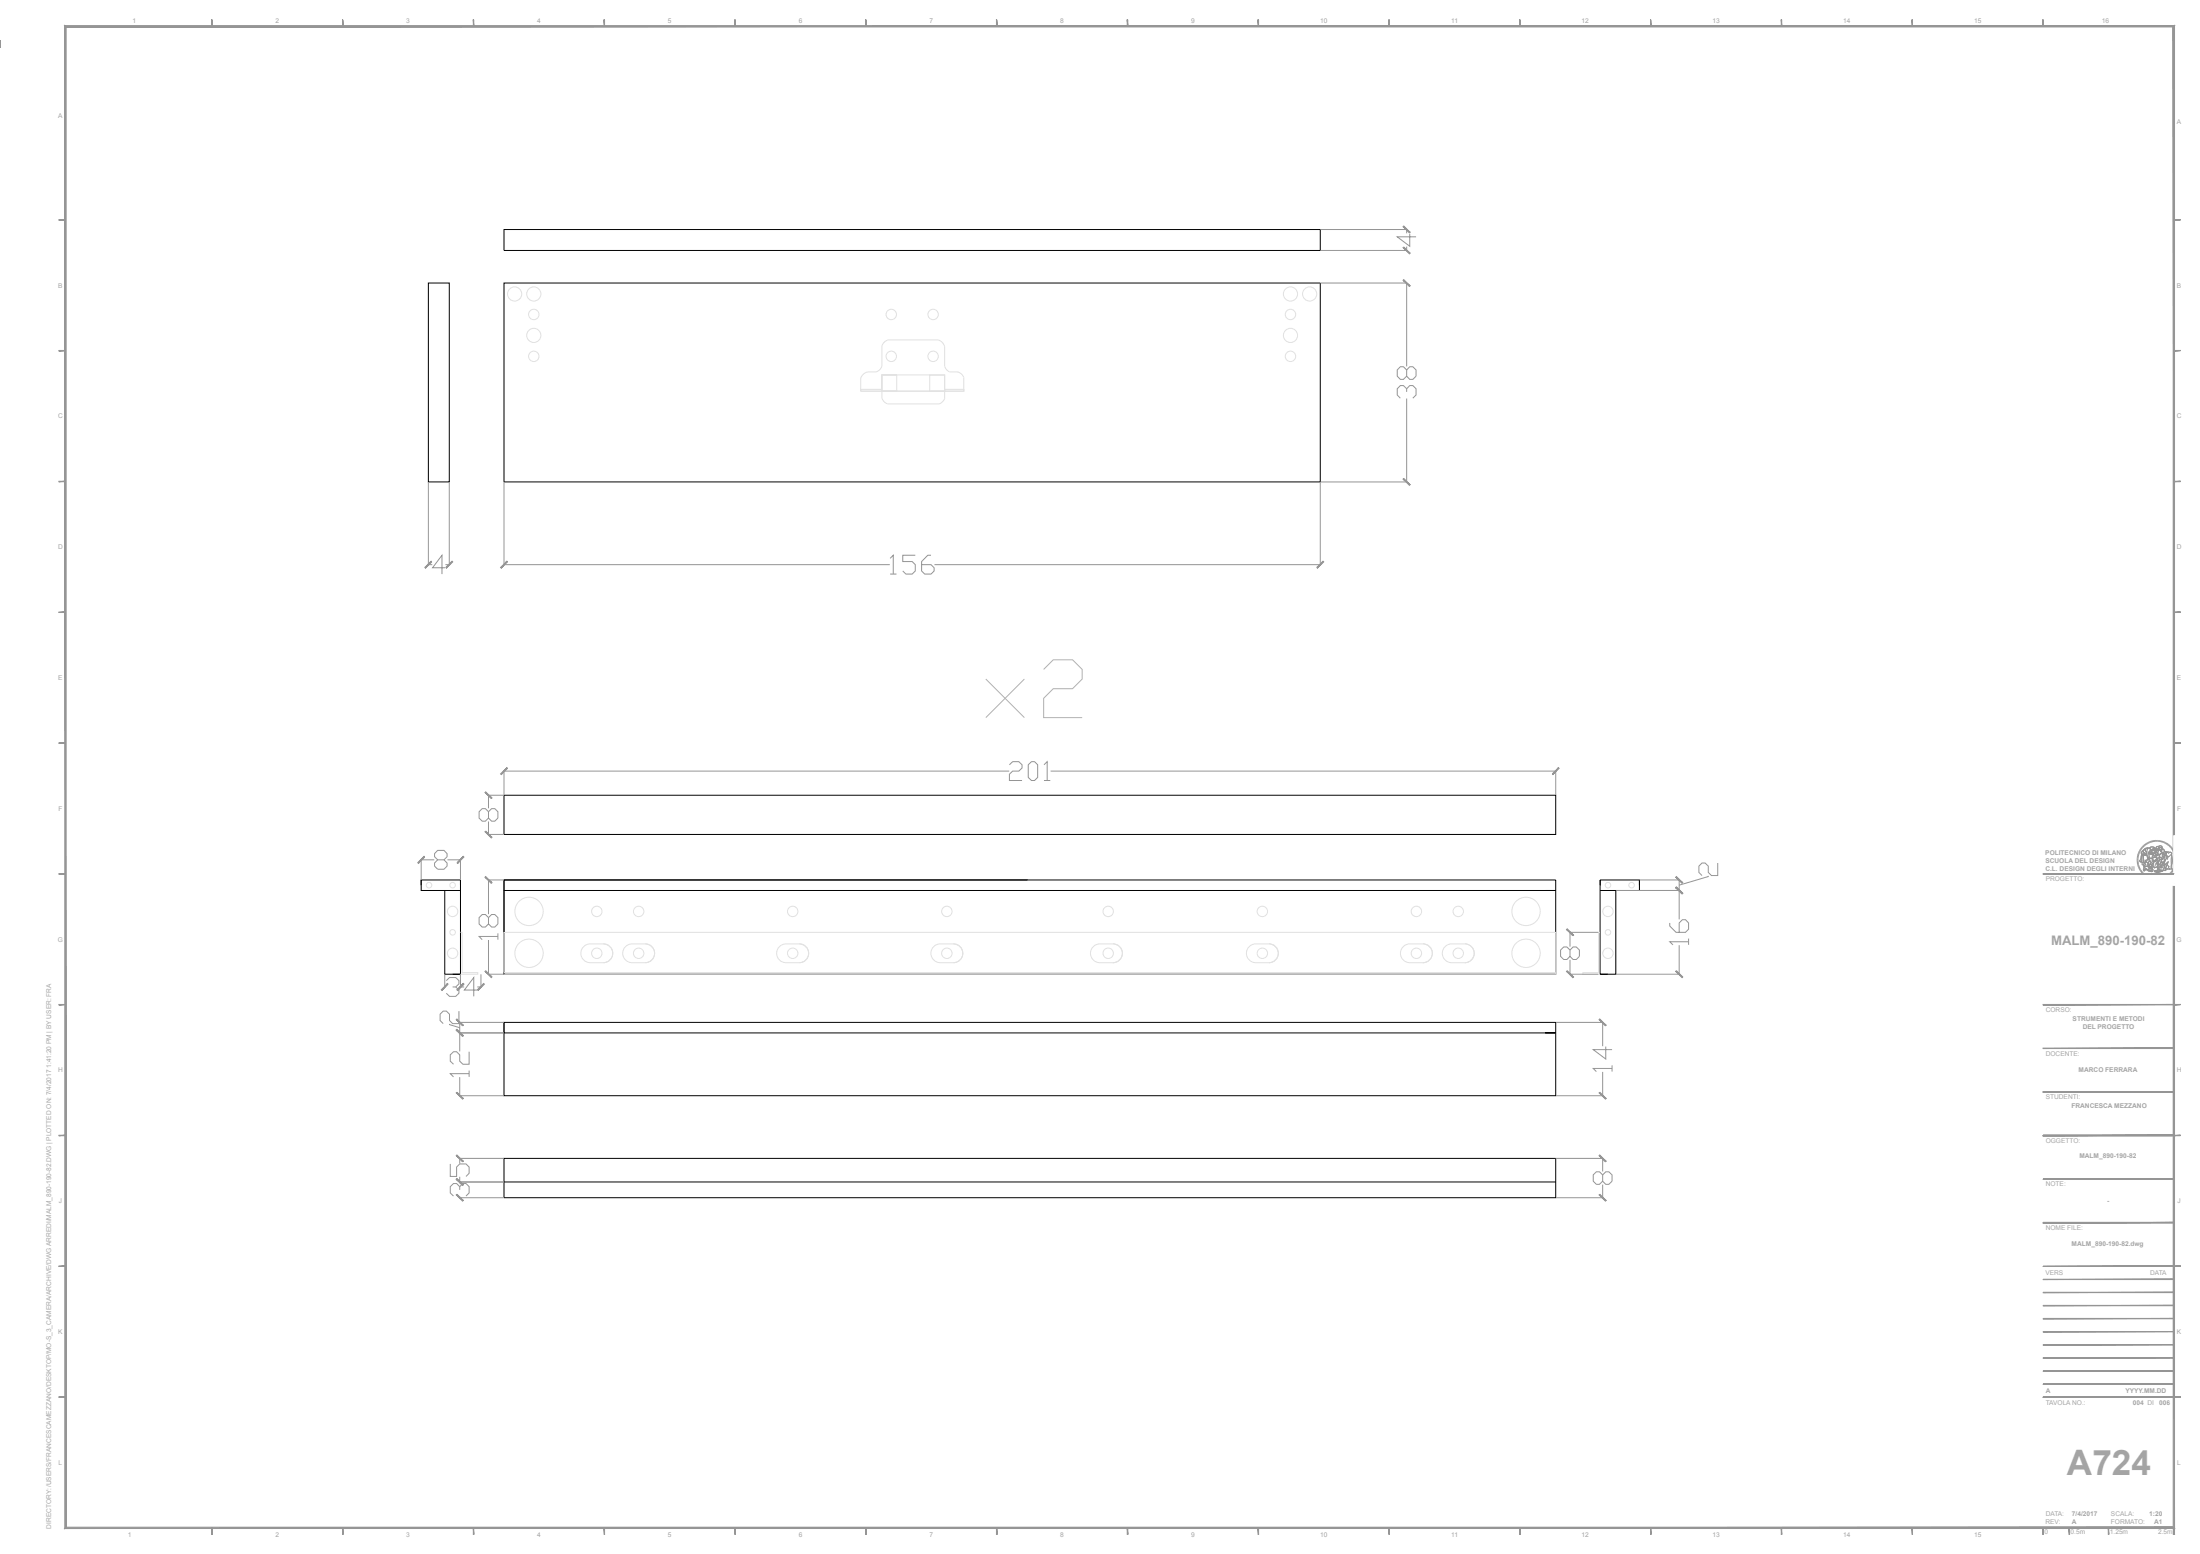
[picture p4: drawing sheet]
<svg xmlns="http://www.w3.org/2000/svg" width="841mm" height="594mm" viewBox="0 0 841 594" stroke-linecap="round" stroke-linejoin="round" font-family="sans-serif">
<g fill="none" stroke="#000" stroke-width=".38">
<path d="M192.7 87.7h312v8h-312zM163.8 108.2h8v76h-8zM192.7 108.2h312v76h-312zM192.7 304h402v15h-402zM161 336.4h15v36h-6v-32h-9zM161 336.4v1.9M176 336.4v1.9M192.7 336.4h402v36h-402zM392.8 336.4h-200.1v4h402h-4M611.7 336.4h15v4h-9v32h-6zM611.7 336.4v1.9M626.7 336.4v1.9"/>
<path d="M170 340.4h6M192.7 340.4v16M611.7 340.4h6M173 372.4h3M192.7 371.8v.6M611.7 372.4h3M192.7 390.8h402v28h-402zM192.7 390.8v4h402h-4M192.7 442.8h402v15h-402zM192.7 451.8h402"/>
</g>
<g fill="none" stroke="#e1e1e1" stroke-width=".38">
<path d="M361.1 132.4l-.9-1.5-1.5-1h-19.2l-.6 .2-1.3 1.1-.5 1.1v7.7l-.2 .5-1 1.2-1 .5h-3.3l-1.1 .5-.9 .8-.6 1v5h39.4v-5.2l-.9-1.3-1.4-.8M361.1 140l.7 1.3 1.2 .9h3.2M361.1 132.4v7.6M329 148.8h8.1v.7h-8.1zM337.1 149.5l.2 3.1 1 1.2 .9 .5 20 .1 1.1-.8 .8-1.2M337.1 143.3h24v6.2h-24v-6.2h5.7v6.2h-5.7zM355.4 143.4h5.7v6.2h-5.7zM361 149.5l.1 .1M361.1 148.8h7.3v.7h-7.3zM361.1 149.5v2.9M366.1 142.2h.1M176 356.4h.6v15.4h6v.6h-6.6"/>
<path d="M192.7 356.4h402v16h-402zM611.7 356.4h-.6v15.4h-6v.6h6.6M192.7 371.8h402M223.1 361.8l1.8-.9 5.7-.1a3.6 3.6 0 0 1 3.6 3.6 3.6 3.6 0 0 1-3.6 3.6h-5a3.6 3.6 0 0 1-3.3-2.2 3.6 3.6 0 0 1 .8-4zM239.1 361.8l1.8-.9 5.7-.1a3.6 3.6 0 0 1 3.6 3.6 3.6 3.6 0 0 1-3.6 3.6h-5a3.6 3.6 0 0 1-3.3-2.2 3.6 3.6 0 0 1 .8-4zM297.9 361.8l1.9-.9 5.7-.1a3.6 3.6 0 0 1 3.6 3.6 3.6 3.6 0 0 1-3.6 3.6h-5a3.6 3.6 0 0 1-3.3-2.2 3.6 3.6 0 0 1 .7-4zM356.9 361.8l1.8-.9 5.8-.1a3.6 3.6 0 0 1 3.6 3.6 3.6 3.6 0 0 1-3.6 3.6h-5a3.6 3.6 0 0 1-3.4-2.2 3.6 3.6 0 0 1 .8-4zM417.9 361.8l1.8-.9 5.8-.1a3.6 3.6 0 0 1 3.6 3.6 3.6 3.6 0 0 1-3.6 3.6h-5a3.6 3.6 0 0 1-3.4-2.2 3.6 3.6 0 0 1 .8-4zM477.5 361.8l1.8-.9 5.8-.1a3.6 3.6 0 0 1 3.6 3.6 3.6 3.6 0 0 1-3.6 3.6h-5a3.6 3.6 0 0 1-3.4-2.2 3.6 3.6 0 0 1 .8-4zM536.4 361.8l1.8-.9 5.7-.1a3.6 3.6 0 0 1 3.6 3.6 3.6 3.6 0 0 1-3.6 3.6h-4.9a3.6 3.6 0 0 1-3.4-2.2 3.6 3.6 0 0 1 .8-4zM552.4 361.8l1.8-.9 5.7-.1a3.6 3.6 0 0 1 3.6 3.6 3.6 3.6 0 0 1-3.6 3.6h-4.9a3.6 3.6 0 0 1-3.4-2.2 3.6 3.6 0 0 1 .8-4z"/>
<circle cx="196.7" cy="112.4" r="2.71"/>
<circle cx="204.1" cy="112.4" r="2.71"/>
<circle cx="493.3" cy="112.4" r="2.71"/>
<circle cx="500.6" cy="112.4" r="2.71"/>
<circle cx="204.1" cy="128.2" r="2.71"/>
<circle cx="204.1" cy="120.2" r="1.99"/>
<circle cx="204.1" cy="136.2" r="1.99"/>
<circle cx="340.7" cy="136.2" r="1.99"/>
<circle cx="340.7" cy="120.2" r="1.99"/>
<circle cx="356.7" cy="136.2" r="1.99"/>
<circle cx="356.7" cy="120.2" r="1.99"/>
<circle cx="493.3" cy="128.2" r="2.71"/>
<circle cx="493.3" cy="120.2" r="1.99"/>
<circle cx="493.3" cy="136.2" r="1.99"/>
<circle cx="164" cy="338.3" r="1.06"/>
<circle cx="173" cy="338.3" r="1.06"/>
<circle cx="614.7" cy="338.3" r="1.06"/>
<circle cx="623.7" cy="338.3" r="1.06"/>
<circle cx="173" cy="348.4" r="1.99"/>
<circle cx="173" cy="356.4" r="1.06"/>
<circle cx="202.2" cy="348.4" r="5.4"/>
<circle cx="228.1" cy="348.4" r="1.99"/>
<circle cx="244.1" cy="348.4" r="1.99"/>
<circle cx="303" cy="348.4" r="1.99"/>
<circle cx="362" cy="348.4" r="1.99"/>
<circle cx="423.6" cy="348.4" r="1.99"/>
<circle cx="482.6" cy="348.4" r="1.99"/>
<circle cx="541.4" cy="348.4" r="1.99"/>
<circle cx="557.5" cy="348.4" r="1.99"/>
<circle cx="583.4" cy="348.4" r="5.4"/>
<circle cx="614.7" cy="348.4" r="1.99"/>
<circle cx="614.7" cy="356.4" r="1.06"/>
<circle cx="173" cy="364.4" r="1.99"/>
<circle cx="202.2" cy="364.4" r="5.4"/>
<circle cx="228.1" cy="364.4" r="1.99"/>
<circle cx="244.1" cy="364.4" r="1.99"/>
<circle cx="303" cy="364.4" r="1.99"/>
<circle cx="362" cy="364.4" r="1.99"/>
<circle cx="423.6" cy="364.4" r="1.99"/>
<circle cx="482.6" cy="364.4" r="1.99"/>
<circle cx="541.4" cy="364.4" r="1.99"/>
<circle cx="557.5" cy="364.4" r="1.99"/>
<circle cx="583.4" cy="364.4" r="5.4"/>
<circle cx="614.7" cy="364.4" r="1.99"/>
</g>
<path d="M376.9 259.6l14.7 14.7M391.6 259.6l-14.7 14.7M399 255.9l3.6-3.7h7.4l3.7 3.7v3.7l-3.7 3.6h-7.4l-3.6 3.7v7.4h14.7" fill="none" stroke="#b2b2b2" stroke-width=".38"/>
<g fill="none" stroke="#959595" stroke-width=".38">
<path d="M504.8 87.7h32.9v1.5M537.7 94.3v1.4h-32.9M538.9 89.3v4.8l-4.8-3.6h7.2M504.8 108.2h33l-.1 31.9M537.7 149.8v-1.2l-1.2-1.2h-1.2l-1.2 1.2v2.4l1.2 1.2M537.7 148.6l1.2-1.2h1.2l1.2 1.2v2.4l-1.2 1.2M537.7 141.4l1.2-1.2h1.2l1.2 1.2v2.4l-1.2 1.2h-1.2l-1.2-1.2v-2.4l-1.2-1.2h-1.2l-1.2 1.2v2.4l1.2 1.2h1.2l1.2-1.2M537.7 152.3l.1 31.9h-33M163.8 184.3v31.7M171.8 184.3v31.7M192.7 184.3v31.7M504.7 184.3v31.7"/>
<path d="M163.8 215.8h1.4M170.1 217h-4.7l3.6-4.8v7.2M170.3 215.8h1.5M192.7 215.8h147.5M340.3 213.4l1.2-1.2v7.2M340.3 219.4h2.4M349.9 212.2h-4.8v2.5h3.6l1.2 1.1v2.4l-1.2 1.2h-2.4l-1.2-1.2M355.9 212.2h-1.2l-2.4 2.5v3.5l1.2 1.2h2.4l1.2-1.2v-1.2l-1.2-1.2h-3.6M357.2 215.8h147.5M192.7 294.6v9.3M192.7 294.7h193.1M385.9 292.3l1.2-1.2h2.4l1.2 1.2v1.3l-1.2 1.1h-2.4l-1.2 1.2v2.4h4.8"/>
<path d="M393.1 292.3l1.2-1.2h1.2l1.2 1.2v4.9l-1.2 1.1h-1.2l-1.2-1.1zM399.1 292.3l1.2-1.2v7.2M399.1 298.3h2.4M401.6 294.7h193.1M594.7 294.6v9.3M186.6 304h6M186.6 319h6M186.7 310.3l1.2-1.2h1.3l1.1 1.2v2.4l-1.1 1.2h-1.3l-1.2-1.2v-2.4l-1.1-1.2h-1.3l-1.2 1.2v2.4l1.2 1.2h1.3l1.1-1.2M186.7 304v5M186.7 314v5M161 328.5v7.8M161 328.7h5"/>
<path d="M167.3 328.7l-1.2-1.2v-1.2l1.2-1.2h2.4l1.2 1.2v1.2l-1.2 1.2h-2.4l-1.2 1.2v1.2l1.2 1.2h2.4l1.2-1.2v-1.2l-1.2-1.2M171 328.7h5M176 328.5v7.8M186.6 336.4h6M186.7 336.4v13M626.8 336.4h15.2M641.9 336.4v15M653 334.8v.2l-11.1 3.3M656.6 329.9v4.8h-2.4l-1.2-1.2v-2.4l-1.2-1.2h-1.2l-1.2 1.2v2.4l1.2 1.2M816.8 328.7h.7M816.8 328.4h.7M816.8 328l.7 .1"/>
<path d="M816.9 327.6l.6 .1M816.9 327.3l.7 .1M817 326.9l.7 .2M817.1 326.6l.7 .2M817.2 326.2l.6 .3M817.3 325.9l.7 .3M817.5 325.6l.6 .3M817.5 329l-.7 .1M817.5 329.4h-.7M817.5 329.7l-.6 .1M817.6 330l-.7 .1M817.6 325.3l.6 .3"/>
<path d="M817.6 330.3l-.6 .2M817.7 330.6l-.6 .2M817.8 324.9l.6 .4M817.8 330.9l-.6 .3M817.9 331.2l-.6 .3M818 324.6l.6 .4M818.1 331.5l-.7 .3M818.2 324.3l.5 .4M818.2 331.8l-.6 .4M818.4 332.1l-.6 .4M818.4 324l.5 .5M818.5 332.4l-.6 .4"/>
<path d="M818.6 323.8l.5 .4M818.7 332.7l-.6 .4M818.9 323.5l.4 .5M818.9 332.9l-.5 .5M819.1 323.3l.5 .4M819.1 333.2l-.5 .5M819.3 333.4l-.5 .5M819.4 323l.4 .5M819.5 333.7l-.4 .5M819.6 322.8l.4 .5M819.7 333.9l-.4 .5M819.9 322.6l.4 .5"/>
<path d="M820 334.1l-.4 .6M820.2 322.3l.4 .6M820.3 334.3l-.4 .6M820.5 322.2l.3 .6M820.6 334.5l-.4 .6M820.8 322l.3 .6M820.8 334.7l-.3 .6M821.1 334.8l-.3 .6M821.1 321.8l.3 .6M821.4 335l-.3 .6M821.4 321.7l.3 .6M821.7 335.1l-.3 .7"/>
<path d="M821.8 321.5l.2 .7M822 335.3l-.3 .6M822.1 321.4l.2 .7M822.3 335.4l-.2 .6M822.5 321.3l.1 .7M822.6 335.5l-.2 .6M822.8 328.1l.6-.5 .6 .1a.58 .58 0 0 1 .5 .9h-.3a.72 .72 0 0 1-.8 .5 .72 .72 0 0 1-.6-.8zM822.8 321.2l.2 .7M822.9 335.6l-.1 .6M823.2 321.2l.1 .6M823.2 335.6l-.1 .7M823.3 329l.6 .4 .4-.5a.49 .49 0 0 0 .4-.5 .49 .49 0 0 0-.3-.5l-1.1-.2-.5 .7-.2-.1 .5-1.3 1.3 .2 .5-.4v-.3l.6 .1 .2 1-.3 .6 .2 .5-1 1.3h-.3l.5 .2-.1 .4 .3-.3-.1 .4a1 1 0 0 1-1.7 .7l-.4-.5 .5-1.6"/>
<path d="M823.5 321.1l.1 .7M823.6 335.6l-.1 .7M823.6 332.9l2-.5 1.2 .3-2.1 .6zM823.9 321.1v.7M823.9 335.7l-.1 .7M824.2 335.7v.7M824.2 321.1v.7M824.5 335.7v.7M824.6 321.1v.7M824.7 333.3l2.1-.6v.3l-2.1 .6zM824.8 335.7l.1 .7M825 321.1l-.1 .7"/>
<path d="M825 331.5l.3-.1 .1 1.1-.3-.6-.3 .7zM825.2 335.7l.1 .7M825.3 323.5a.81 .81 0 0 1 1.1 0 .81 .81 0 0 1 0 1.2l-.3 .8 .3-1.2a.55 .55 0 0 0-.7-.4 .55 .55 0 0 0-.4 .7l-.1 .5-.2-.8zM825.3 321.1l-.1 .7M825.5 335.6l.1 .7M825.5 326.6l.7-.4 1.1 .2a1.12 1.12 0 0 1 0 1.2 1.12 1.12 0 0 1-1.1 .5l-.7-.7zM825.6 328.6l.8-.1-1.1 2.2v.9l-.3-.1-.2 .6-.1-.9zM825.6 324l.6-.2 .2 .5-.3 .5-.6-.1zM825.6 321.2l-.1 .6M825.8 335.6l.1 .6M826 321.2l-.2 .7M826.1 329.6l.8-.1-.5 1.3 .1 .8a.47 .47 0 0 1-.7 0 .47 .47 0 0 1 .1-.7z"/>
<path d="M826.1 335.5l.2 .6M826.4 326.2l1.1-.6h.8l-.7 1zM826.4 321.3l-.2 .7M826.4 335.4l.2 .7M826.5 324.3l1.2 1.3a.83 .83 0 0 1-1.3 0zM826.7 321.4l-.2 .7M826.8 335.3l.2 .7M827 321.5l-.2 .7M827.1 327.6h.3l-.2 1.9-1.1 .1 .3-1.1zM827.1 335.2l.2 .7M827.4 321.6l-.3 .7M827.4 335.1l.2 .6"/>
<path d="M827.5 330.6l1.2-1-.9 2.3a.45 .45 0 0 1 .1 .7 .45 .45 0 0 1-.7 0 .45 .45 0 0 1 .1-.7zM827.7 334.9l.3 .7M827.7 321.8l-.3 .6M827.9 334.8l.4 .5M828 322l-.3 .6M828.2 334.6l.4 .6M828.3 322.1l-.3 .6M828.5 325.8l.1-.2a1.23 1.23 0 0 1 1.5 .8l-.1 .1a11.6 11.6 0 0 1 0 5.2l.3 .4h-2.5l.9-2.5-1.5 1.4v-.4a5 5 0 0 1 1.6-3.1l.2-.1a.9 .9 0 0 1-.9-.6 .9 .9 0 0 1 .4-1zM828.5 334.4l.4 .6M828.6 322.3l-.3 .6M828.8 334.2l.3 .6M828.9 322.5l-.4 .6"/>
<path d="M829 334l.4 .5M829.2 322.7l-.4 .6M829.2 333.8l.5 .5M829.5 322.9l-.5 .5M829.5 333.6l.5 .4M829.7 333.4l.5 .4M829.7 323.2l-.4 .5M829.9 333.1l.5 .4M830 323.4l-.5 .5M830.1 332.8l.5 .4M830.2 323.7l-.5 .5M830.3 332.5l.5 .4"/>
<path d="M830.5 324l-.5 .4M830.5 332.3l.6 .3M830.6 332l.6 .3M830.7 324.3l-.6 .4M830.8 331.7l.6 .3M830.9 324.5l-.6 .4M830.9 331.4l.6 .3M831 331.1l.6 .3M831.1 324.9l-.6 .3M831.1 330.8l.7 .2M831.2 325.2l-.6 .3M831.2 330.5l.7 .1"/>
<path d="M831.3 330.2l.6 .1M831.3 329.8l.7 .2M831.4 325.5l-.6 .3M831.4 329.5l.7 .1M831.4 328.6h.7M831.4 329h.7M831.4 329.2h.7M831.6 325.8l-.7 .3M831.7 326.2l-.7 .2M831.8 326.5l-.7 .2M831.9 326.8l-.7 .2M831.9 327.2l-.6 .1"/>
<path d="M832 327.6h-.7M832.1 327.9l-.7 .1M832.1 328.3h-.7M186.7 350.8l1.2-1.2h1.3l1.1 1.2v2.4l-1.1 1.2h-1.3l-1.2-1.2v-2.4l-1.1-1.2h-1.3l-1.2 1.2v2.4l1.2 1.2h1.3l1.1-1.2M186.7 359.3v13.1M190.3 357.9h-7.2l1.2 1.3M190.3 356.8v2.4M600 356.4h11M600.2 356.4v5.4M617.8 340.4h24.2M638.3 352.8v1.2l2.4 2.4h3.6l1.2-1.2v-2.4l-1.2-1.2h-1.2l-1.2 1.2v3.6M645.5 360h-7.2l1.2 1.2"/>
<path d="M645.5 358.8v2.4M170 372.4v5M170 377.3h.5M170.6 374.8l1.2-1.1h2.4l1.2 1.1v1.3l-1.2 1.2h-1.2M174.2 377.3l1.2 1.1v1.3l-1.2 1.2h-2.4l-1.2-1.2M175.5 377.3h1.9M176 372.4v5M182.3 378.4h-4.8l3.6-4.7v7.2M182.5 377.3h1.4M183.9 372.4v5M186.6 372.4h6M600 372.4h11"/>
<path d="M600.2 363.2l1.2-1.2h1.2l1.2 1.2v2.4l-1.2 1.2h-1.2l-1.2-1.2v-2.4l-1.2-1.2h-1.2l-1.2 1.2v2.4l1.2 1.2h1.2l1.2-1.2M600.2 366.9v5.5M617.8 372.4h24.2M641.9 361.3v11.1M171.8 391.4v.2l3.9 1.2M175.4 386.5v4.8h-2.4l-1.2-1.2v-2.4l-1.1-1.2h-1.3l-1.2 1.2v2.4l1.2 1.2M175.6 394.8h17M175.6 390.8h17M175.7 390.8v11.1M594.8 390.8h18M612.7 390.8v9.1M175.6 418.8h17"/>
<path d="M175.7 411.7v7.1M179.3 410.4h-7.2l1.3 1.2M179.3 402v4.8h-2.3l-1.3-1.2v-2.4l-1.2-1.2h-1.1l-1.3 1.2v2.4l1.3 1.2M179.3 409.2v2.4M594.8 418.8h18M612.7 409.7v9.1M613.8 400v4.8l-4.7-3.6h7.2M616.3 408.4h-7.2l1.1 1.2M616.3 407.2v2.4M172.1 444.9v4.8h2.4v-3.6l1.2-1.2h2.4l1.2 1.2v2.4l-1.2 1.2M175.6 442.8h17M175.6 457.8h17"/>
<path d="M175.6 451.8h17M175.7 454.8v-1.2l-1.2-1.2h-1.1l-1.3 1.2v2.4l1.3 1.2M175.7 453.6l1.3-1.2h1.1l1.2 1.2v2.4l-1.2 1.2M175.7 442.8v2M175.7 449.8v2.5M175.7 457.3v.5M594.8 442.8h18M594.8 457.8h18M612.7 449.1l1.1-1.2h1.2l1.3 1.2v2.4l-1.3 1.2h-1.2l-1.1-1.2v-2.4l-1.3-1.2h-1.2l-1.1 1.2v2.4l1.1 1.2h1.2l1.3-1.2M612.7 442.8v5M612.7 452.8v5"/>
</g>
<g fill="#959595" stroke="#959595" stroke-width=".38">
<path d="M193.8 214.5l-2.2 2.6 2.4-2.3zM191.4 216.9l2.4-2.4-2.2 2.6z"/>
<path d="M503.3 216.9l.3 .2 2.2-2.6zM505.8 214.5l.2 .3-2.4 2.3z"/>
<path d="M164.8 214.5l-2.1 2.6 2.4-2.3zM162.4 216.9l2.4-2.4-2.1 2.6z"/>
<path d="M170.4 216.9l.3 .2 2.1-2.6zM172.8 214.5l.3 .3-2.4 2.3z"/>
<path d="M536.4 107.1l2.4 2.4 .2-.2zM536.4 107.1l.2-.2 2.4 2.4z"/>
<path d="M536.6 182.9l-.2 .2 2.6 2.2zM536.4 183.1l2.6 2.2-.2 .2z"/>
<path d="M536.4 86.6l2.4 2.4 .2-.2zM536.4 86.6l.2-.2 2.4 2.4z"/>
<path d="M536.4 94.6l2.6 2.2-2.4-2.4zM536.4 94.6l2.6 2.2-.2 .2z"/>
<path d="M611.3 441.7l2.4 2.4 .3-.2zM611.3 441.7l.3-.2 2.4 2.4z"/>
<path d="M611.6 456.5l-.3 .2 2.7 2.2zM611.3 456.7l2.7 2.2-.3 .2z"/>
<path d="M174.4 441.7l2.4 2.4 .3-.2zM174.4 441.7l.3-.2 2.4 2.4z"/>
<path d="M174.7 450.5l-.3 .2 2.7 2.2zM174.4 450.7l2.7 2.2-.3 .2z"/>
<path d="M174.4 450.7l2.4 2.4 .3-.2zM174.4 450.7l.3-.2 2.4 2.4z"/>
<path d="M174.7 456.5l-.3 .2 2.7 2.2zM174.4 456.7l2.7 2.2-.3 .2z"/>
<path d="M174.7 417.5l-.3 .2 2.7 2.2zM174.4 417.7l2.7 2.2-.3 .2z"/>
<path d="M174.4 393.7l2.4 2.4 .3-.2zM174.7 393.5l2.4 2.4-2.7-2.2z"/>
<path d="M174.4 389.7l2.4 2.5 .3-.3zM174.7 389.5l2.4 2.4-2.7-2.2z"/>
<path d="M174.7 393.5l-.3 .2 2.7 2.2zM174.4 393.7l2.7 2.2-.3 .2z"/>
<path d="M611.3 389.7l2.4 2.5 .3-.3zM611.3 389.7l.3-.2 2.4 2.4z"/>
<path d="M611.6 417.5l-.3 .2 2.7 2.2zM611.3 417.7l2.7 2.2-.3 .2z"/>
<path d="M640.6 335.3l2.4 2.4 .3-.3zM640.6 335.3l.2-.3 2.5 2.4z"/>
<path d="M640.6 339.3l2.7 2.1-2.5-2.4zM640.6 339.3l2.7 2.1-.3 .3z"/>
<path d="M640.6 339.3l2.4 2.4 .3-.3zM640.6 339.3l.2-.3 2.5 2.4z"/>
<path d="M640.6 371.3l2.7 2.1-2.5-2.4zM640.6 371.3l2.7 2.1-.3 .3z"/>
<path d="M598.9 355.3l2.3 2.4 .3-.3zM598.9 355.3l.2-.3 2.4 2.4z"/>
<path d="M599.1 371l-.2 .3 2.6 2.1zM598.9 371.3l2.6 2.1-.3 .3z"/>
<path d="M162.1 327.3l-2.2 2.7 2.5-2.4zM162.1 327.3l-2.2 2.7-.2-.2z"/>
<path d="M174.7 329.8l.2 .2 2.2-2.7zM177.1 327.3l.2 .3-2.4 2.4z"/>
<path d="M171.1 375.9l-2.1 2.7 2.3-2.4zM171.1 375.9l-2.1 2.7-.3-.3z"/>
<path d="M174.7 378.3l.2 .3 2.2-2.7zM177.1 375.9l.2 .3-2.4 2.4z"/>
<path d="M177.1 375.9l-2.2 2.7 2.4-2.4zM174.7 378.3l2.4-2.4-2.2 2.7z"/>
<path d="M182.5 378.3l.3 .3 2.1-2.7zM184.9 375.9l.3 .3-2.4 2.4z"/>
<path d="M185.4 335.3l2.4 2.4 .3-.3zM185.4 335.3l.3-.3 2.4 2.4z"/>
<path d="M185.7 371l-.3 .3 2.7 2.1zM185.4 371.3l2.7 2.1-.3 .3z"/>
<path d="M185.4 302.9l2.4 2.4 .3-.3zM185.4 302.9l.3-.2 2.4 2.3z"/>
<path d="M185.7 317.6l-.3 .3 2.7 2.2zM185.4 317.9l2.7 2.2-.3 .2z"/>
<path d="M193.8 293.4l-2.2 2.7 2.4-2.4zM191.4 295.8l2.4-2.4-2.2 2.7z"/>
<path d="M593.4 295.8l.2 .3 2.2-2.7zM595.8 293.4l.2 .3-2.4 2.4z"/>
<path d="M831 484.1l2.5-.2zM831 483.9h2.5z"/>
<path d="M831 534.1l2.5-.2zM831 533.9h2.5z"/>
<path d="M430.9 7.6l.2 2.5v-2.5zM430.9 7.6l.2 2.5h-.2z"/>
<path d="M25.3 583.8l-.5 .5 806-.5zM24.8 584.3l806-.5 .5 .5z"/>
<path d="M830.8 10.3v573.5l.5 .5zM830.8 10.3l.5-.5v574.5z"/>
<path d="M25.3 10.3h805.5l.5-.5zM24.8 9.8h806.5l-806 .5z"/>
<path d="M24.8 9.8l.5 574v-573.5zM24.8 9.8l.5 574-.5 .5z"/>
<path d="M380.9 7.6l.2 2.5v-2.5zM380.9 7.6l.2 2.5h-.2z"/>
<path d="M480.9 7.6l.2 2.5v-2.5zM480.9 7.6l.2 2.5h-.2z"/>
<path d="M531 7.6l.1 2.5zM531 7.6l.1 2.5z"/>
<path d="M580.9 7.6l.2 2.5zM580.9 7.6l.2 2.5z"/>
<path d="M630.9 7.6l.2 2.5zM630.9 7.6l.2 2.5z"/>
<path d="M680.9 7.6l.2 2.5zM680.9 7.6l.2 2.5z"/>
<path d="M730.9 7.6l.2 2.5zM730.9 7.6l.2 2.5z"/>
<path d="M780.9 7.6l.2 2.5zM780.9 7.6l.2 2.5z"/>
<path d="M22.5 284.1l2.5-.1zM22.5 284h2.5z"/>
<path d="M22.5 234.1l2.5-.1zM22.5 234h2.5z"/>
<path d="M22.5 184.1l2.5-.1zM22.5 184h2.5z"/>
<path d="M22.5 134.1l2.5-.1zM22.5 134h2.5z"/>
<path d="M22.5 84.1l2.5-.1zM22.5 84h2.5z"/>
<path d="M22.5 384.1l2.5-.2zM22.5 383.9h2.5z"/>
<path d="M22.5 434.1l2.5-.2zM22.5 433.9h2.5z"/>
<path d="M22.5 484.1l2.5-.2zM22.5 483.9h2.5z"/>
<path d="M22.5 534.1l2.5-.2zM22.5 533.9h2.5z"/>
<path d="M22.5 334.1l2.5-.2zM22.5 333.9h2.5z"/>
<path d="M330.9 7.6l.2 2.5zM330.9 7.6l.2 2.5z"/>
<path d="M280.9 7.6l.2 2.5zM280.9 7.6l.2 2.5z"/>
<path d="M230.9 7.6l.2 2.5zM230.9 7.6l.2 2.5z"/>
<path d="M180.9 7.6l.2 2.5zM180.9 7.6l.2 2.5z"/>
<path d="M130.9 7.6l.2 2.5zM130.9 7.6l.2 2.5z"/>
<path d="M80.9 7.6l.2 2.5zM80.9 7.6l.2 2.5z"/>
<path d="M0 15.6l.1 2.5zM0 15.6l.1 2.5z"/>
<path d="M716.5 583.9h60zM716.5 584.1l60-.2z"/>
<path d="M831 284.1l2.5-.1zM831 284h2.5z"/>
<path d="M831 234.1l2.5-.1zM831 234h2.5z"/>
<path d="M831 184.1l2.5-.1zM831 184h2.5z"/>
<path d="M831 134.1l2.5-.1zM831 134h2.5z"/>
<path d="M831 84.1l2.5-.1zM831 84h2.5z"/>
<path d="M831 384.1l2.5-.2zM831 383.9h2.5z"/>
<path d="M831 434.1l2.5-.2zM831 433.9h2.5z"/>
<path d="M831 484.1l2.5-.2zM831 483.9h2.5z"/>
<path d="M831 534.1l2.5-.2zM831 533.9h2.5z"/>
<path d="M831 334.1l2.5-.2zM831 333.9h2.5z"/>
<path d="M430.9 584l.2 2.5v-2.5zM430.9 584l.2 2.5h-.2z"/>
<path d="M380.9 584l.2 2.5v-2.5zM380.9 584l.2 2.5h-.2z"/>
<path d="M480.9 584l.2 2.5v-2.5zM480.9 584l.2 2.5h-.2z"/>
<path d="M531 584l.1 2.5zM531 584l.1 2.5z"/>
<path d="M580.9 584l.2 2.5zM580.9 584l.2 2.5z"/>
<path d="M630.9 584l.2 2.5zM630.9 584l.2 2.5z"/>
<path d="M680.9 584l.2 2.5zM680.9 584l.2 2.5z"/>
<path d="M730.9 584l.2 2.5zM730.9 584l.2 2.5z"/>
<path d="M330.9 584l.2 2.5zM330.9 584l.2 2.5z"/>
<path d="M280.9 584l.2 2.5zM280.9 584l.2 2.5z"/>
<path d="M230.9 584l.2 2.5zM230.9 584l.2 2.5z"/>
<path d="M180.9 584l.2 2.5zM180.9 584l.2 2.5z"/>
<path d="M130.9 584l.2 2.5zM130.9 584l.2 2.5z"/>
<path d="M80.9 584l.2 2.5zM80.9 584l.2 2.5z"/>
<path d="M780.9 584l.2 2.5zM780.9 584l.2 2.5z"/>
</g>
<path d="M824.3 329.9l.3 .1 .2-.6 .5-.2-.5 1.4v-.4z" fill="none" stroke="#959595" stroke-width=".38"/>
<g fill="none" stroke="#959595" stroke-width=".38">
<path d="M818.7 326.3l1.3 .3 .6-.3 .1 .4a1.68 1.68 0 0 1-2.1-.2zM818.9 326.8l-.8 2.6 .4 .1M818.9 325.4l.4-.3 .1 .8 1.2 .4-.6 .3-1.1-.1-.4-.6zM819.1 326.9l.5 .1-.3 .6 .1 2.1-.4 .1-.5-.3zM819.5 324.8l.5-.5 1.3-.1a.83 .83 0 0 0-1.2 .4 .83 .83 0 0 0 .5 1.1v.6a.97 .97 0 0 1-1.1-.4 .97 .97 0 0 1 0-1.1zM819.5 330.8l.7 .3 .9-.1 .4 1 .2-.2 .2 .3v-.5l.3 .4-.2-.5 .4 .2-.1-.2a.72 .72 0 0 1-.4-1.1h.4l.4 1a.88 .88 0 0 1-.2 1.3 .88 .88 0 0 1-1.3-.2l-.4-.2a1.58 1.58 0 0 1-1.3-1.4zM819.6 326.9h1.1l.6 1.1-.1 .5-1.1 .5a.54 .54 0 0 1 0 .6 .54 .54 0 0 1-.7 .2l-.1-2.2zM819.7 331.5l2.1 1.2a.7 .7 0 0 0 1-.6 .65 .65 0 0 1 .1 .9 .65 .65 0 0 1-.9 .1l-1.4-.6a.43 .43 0 0 0-.4-.3 .43 .43 0 0 0-.4 .4l-.2 .3-.2-.4zM820 329.6l.5-.3a.99 .99 0 0 1 .7 .9 .99 .99 0 0 1-.5 1l-1.2-.4-.2-.3 .7-.3zM820.1 329l1.1-.5 .3 .2a1.02 1.02 0 0 1 1.3-.4 1.02 1.02 0 0 1 .5 1.3l-.8 .8-.6-.1 .1-.2a.49 .49 0 0 0 .2-.6 .49 .49 0 0 0-.6-.3 .49 .49 0 0 0-.3 .6l-.1 .2-.7-.7-.3 .2zM820.3 324.5l.5-.2a.82 .82 0 0 1 1.2 .3 .82 .82 0 0 1-.5 1.1l-.2 .4 .2 .6a1.1 1.1 0 0 0 .7 1.4h-.3a.43 .43 0 0 1-.6 .5 .43 .43 0 0 1-.1-.7l-.4-.8a2.05 2.05 0 0 0-.8-2.1zM820.7 326.9h-1.6a.86 .86 0 0 0-.7 1.2l-.6 1 .3 .3"/>
<path d="M821.4 329.4l.3-.2a.46 .46 0 0 1 .5 .2 .46 .46 0 0 1 0 .5h-.1a.85 .85 0 0 0 0 1.5l.3 .3-.4-.2 .2 .5-.3-.4 .1 .5-.3-.3-.2 .2 .1-.3a1.82 1.82 0 0 1-.2-2.3zM821.6 326l.7-.3 .3 .3-.4 .2 .2 .4-.6-.1zM821.6 325.5l.9-.4-.1 .6-1.1 .5zM821.9 324l.5-.3 .9 .2a.32 .32 0 0 1 .4 0 .32 .32 0 0 1 0 .5 .32 .32 0 0 1-.4 0l-.3 .1a.67 .67 0 0 1-.8 .1 .67 .67 0 0 1-.3-.6zM822 324.5l.5 .3 .7-.5 .3 .2-.6 .8-1-.1zM822.3 326l.9 .1-.5 .6a.4 .4 0 0 1-.4-.2 .4 .4 0 0 1 0-.5zM822.7 326l.5 .1-.2 .2a.34 .34 0 0 1-.3 .4 .34 .34 0 0 1-.4-.3 .34 .34 0 0 1 .3-.4l.2 .1-.3 .1M822.8 331l.8 .6M823.1 324.6l.2 .2M823.2 324.7l-.1 .1M823.2 329l1-.4a.5 .5 0 0 1-.1 .6 .5 .5 0 0 1-.7 0zM823.5 324.9l.9-.2a.33 .33 0 0 1-.2 .5 .33 .33 0 0 1-.4-.3z"/>
<path d="M823.5 325.8l.8-.3 .5 .5a.4 .4 0 0 1 .2 .5 .4 .4 0 0 1-.4 .3v-.1a.58 .58 0 0 0 0-.8 .58 .58 0 0 0-.9 0 .67 .67 0 0 1 .4 .8 .67 .67 0 0 1-.7 .5l-.3-.4zM823.6 332.9l1.1 .4v.3l-1.1-.4zM823.9 325.6a.75 .75 0 0 1 .8 .7 .75 .75 0 0 1-.8 .8zM823.9 330.1l-.3 1.6 1.1-.3M824 324.4l.7 .1 .1 .4-.9-.2zM824 328.8l.2 .1M824.1 328.9h.1M824.3 324.8l-.8 .1h.3a.35 .35 0 0 0 .2 .4 .35 .35 0 0 0 .4-.2 .35 .35 0 0 0-.1-.4l.1 .2M824.9 324.5l.1 .4M824.9 326.5l.1-1.5-.2-.3a.59 .59 0 0 1-.5-.9 .59 .59 0 0 1 1-.1l-.1 1.4 .2-.6 .2 .4 .5-.1 .1 .5a.53 .53 0 0 1 .3 .6 .53 .53 0 0 1-.5 .4l-.5 .4M825.5 324.3h.3M825.7 324.3v.1"/>
<path d="M826 324.5h.2M826.1 324.5h.1M826.3 327.8h.1M826.5 327.7l-.3 .1M827.2 329.5l-1.1 .1v1a.61 .61 0 0 0-.4 .7 .61 .61 0 0 0 .7 .4v-.9l.5-1.3M828.6 325.6a.93 .93 0 0 0-.5 1.1 .93 .93 0 0 0 .9 .7M828.8 327.6l-.3 1M828.9 331l.2 .8 .5 .4M830 326.6l.4 2-.4 2.8 .3 .7h-2.5"/>
</g>
<g fill="none" stroke="#959595" stroke-width=".38">
<path d="M818.7 326.3v.5M819.1 326.9l-.3 .6-.3 2 .7 .3M819.4 330.5v.1a1.19 1.19 0 0 0 1.7 .4M819.5 330.8v.1a3.7 3.7 0 0 0 2.7 2M819.6 327l-.3 .6 .1 2.1M819.7 331.5l-.3 .9 .2 .5 .3-.2-.1-.3 .6-.1a2.14 2.14 0 0 0 2.6 .5l-.2-.7M819.8 329.9a.48 .48 0 0 0-.7-.1 .48 .48 0 0 0 .1 .8 .71 .71 0 0 1 .7-.4 .71 .71 0 0 1 .6 .6M820.4 329.2l.7 .8M820.5 329.3l-.6 .5 .1 .4M820.8 327.2l.3 1.4M821.1 324.5l-.5 1.8 .7 1.7-.1 .4 .3 .3 .3-.5 .4-.1a2.35 2.35 0 0 1-.8-2.1l.1-.3a.91 .91 0 0 0 .4-1.3 .91 .91 0 0 0-1.3-.2 1.08 1.08 0 0 0-1.2 .5 1.08 1.08 0 0 0 .2 1.3l1 .3-.6 .3-1.5-.4 .8-1.1M821.2 328.5l-1 .4-.2 .4 .2 .2"/>
<path d="M821.3 324.2a.78 .78 0 0 0-1.1 .3 .78 .78 0 0 0 .3 1h.1M821.4 329.4l.3-.2a.46 .46 0 0 1 .5 .2 .46 .46 0 0 1 0 .5h-.1a.85 .85 0 0 0 0 1.5l.3 .3-.4-.1 .2 .4-.3-.4 .1 .5-.3-.3-.2 .2 .1-.3a1.82 1.82 0 0 1-.2-2.3zM821.6 326l.2 .5 .6 .1M821.7 324.3v-.2a1.14 1.14 0 0 1 2 .4l-.5-.2-.7 .5-.5-.2M822.2 328.1l.7 .3M822.3 330.4l.5 1.7a.77 .77 0 0 1-1 .6M822.4 325.7l.2 .3M822.5 325.5l-1.2 .7M822.5 329l-.8 .2M822.5 325.1l-.3 .5M822.6 328.7l.8 .4M822.8 329.1a.72 .72 0 0 1 .1 1 .72 .72 0 0 1-.9 .2"/>
<path d="M822.8 328.4l.6-.8 1 .3 .2 .7-1.3 .4M822.9 328.4a1.06 1.06 0 0 1 0 1.7M823 325.1h.1M823.1 330.3l.1 1M823.1 327l-.5 1.3M823.3 329.8l-.7 1.4M823.5 324.5l-.6 .8-.9-.1M823.6 332.9l2-.5 1.2 .3-2.1 .6zM823.9 324.7a.36 .36 0 0 1 .6-.3 .36 .36 0 0 1 0 .6M823.9 329.2h.1M824.1 329.1h.1M824.2 325.8l-.2 .1"/>
<path d="M824.3 327.2v.7M824.4 328.6l-.1 .2a.5 .5 0 0 1-.4 .5 .5 .5 0 0 1-.5-.3M824.4 325.7l.1 .4M824.5 325.9a.45 .45 0 0 0-.7-.2 .45 .45 0 0 0 .1 .7 .45 .45 0 0 1 .1 .6 .45 .45 0 0 1-.6 .2 .45 .45 0 0 1-.2-.6l.1-.1a.83 .83 0 0 1 1-1 .83 .83 0 0 1 .4 1.4l-.1-.3M824.7 326.2l-.3 .1M824.7 326v.5h-.8M824.7 326.9l-.8 .3M824.7 333.3v.2M824.8 329.8v.2l.2-.2M824.8 324.9l.2 .1-.2 1.1M824.8 330.1l-.1 .4 .3-.2M825 327.5l-.2 1.3"/>
<path d="M825 326.7l.5 .2M825.1 328.6l-.3 .8M825.2 329.2l-.6 .8h-.3l.5 .2M825.3 327.6l-.5 .8M825.3 323.5a.84 .84 0 0 1 1.2 .1 .84 .84 0 0 1-.1 1.2l-.3 .7 .3-1.2-.2-.5a.84 .84 0 0 0-.9 1.2l-.3-.6zM825.3 323.5l-.9 .2-.2 .6M825.4 324.5l.2 .4 .5-.1M825.6 328.7l-.9 2.5 .1 .9 .5-.7 .2 1.4-.4-.9-.4 1.1 .2-.9M825.6 324.7l.2 .1M825.6 327.6l-.2 .5 .1 .5 1.1-.2 .3-.5M825.7 324.6l.1 .1M826.3 325.3l.3 .6"/>
<path d="M826.4 328.5l-1.1 2.2v.9M826.5 324.3l1 1M826.5 328v.1M826.8 332.7v.3l-2.1 .6-1.1-.4v-.3M827.1 325.2l.6 .4M827.1 327.3l-.1 .5M827.1 326.4l.5 .4M827.2 330.8l.2 .4M827.4 327.6l-.1 1.8a2.15 2.15 0 0 0-.1 2.7M827.6 326.6l.1-.4a1.5 1.5 0 0 1 2.5 .1 1.42 1.42 0 0 1-1.1 1.1 1.42 1.42 0 0 1-1.5-.6M827.6 326.8l-.4 .6a.64 .64 0 0 1-.5 .7 .64 .64 0 0 1-.7-.3 .73 .73 0 0 1-.3-1.1 .73 .73 0 0 1 1.1-.1l-.2 .7a.45 .45 0 0 0 .6-.1 .45 .45 0 0 0-.1-.7l-.2-.1a.87 .87 0 0 0-.9-.1 .87 .87 0 0 0-.5 .8M827.7 328.4v.5"/>
<path d="M828.1 327.5l-.9 .1M828.1 331.7l.6 .5M828.3 325.6h-.8l-1.1 .6M828.5 330.6l.8 .8M828.6 327.5l-1.1 1.8-.3 1.7 1.9-1.5M828.7 329.6l-.9 2.3a.47 .47 0 0 1 0 .7 .47 .47 0 0 1-.7-.1 .47 .47 0 0 1 .2-.7l.3-1.2M829.2 326.1l-.3 .3M830 327.7v3.3"/>
</g>
<g fill="#fff" stroke="#fff" stroke-width=".38">
<path d="M806 334l30.8 4.3h-30.8z"/>
<path d="M806 334h25l5.8 4.3z"/>
<path d="M831 319.5h5.8l-5.8 14.5z"/>
<path d="M836.8 319.5v18.8l-5.8-4.3z"/>
</g>
<path d="M806 334h25v-14.5h5.8v18.8h-30.8z" fill="none" stroke="#fff" stroke-width=".38"/>
<g fill="#959595" stroke="#959595" stroke-width=".38">
<path d="M831 534.1l2.5-.2zM831 533.9h2.5z"/>
<path d="M781 533.9h50zM781 534.1l50-.2z"/>
<path d="M781 533.9h50zM781 534.1l50-.2z"/>
<path d="M781 529h50zM781 529.1l50-.1z"/>
<path d="M781 524h50zM781 524.1l50-.1z"/>
<path d="M781 518.9h50zM781 519.1l50-.2z"/>
<path d="M781 513.9h50zM781 514.1l50-.2z"/>
<path d="M781 509h50zM781 509.1l50-.1z"/>
<path d="M781 504h50zM781 504.1l50-.1z"/>
<path d="M781 499h50zM781 499.1l50-.1z"/>
<path d="M781 494h50zM781 494.1l50-.1z"/>
<path d="M781 400.8l50-.2zM781 400.6h50z"/>
<path d="M781 417.5h50v-.2zM781 417.3h50l-50 .2z"/>
<path d="M781 417.3v.2l50-.2zM781 417.5l50-.2v.2z"/>
<path d="M781 433.9h50zM781 434.1l50-.2z"/>
<path d="M781 334.1l50-.2zM781 333.9h50z"/>
<path d="M781 433.9h50zM781 434.1l50-.2z"/>
<path d="M781 450.6h50zM781 450.8l50-.2z"/>
<path d="M781 433.9h50zM781 434.1l50-.2z"/>
<path d="M781 433.9h50zM781 434.1l50-.2z"/>
<path d="M781 384.1l50-.2zM781 383.9h50z"/>
<path d="M781 467.3v.2l50-.2zM781 467.5l50-.2v.2z"/>
<path d="M781 467.3v.2l50-.2zM781 467.5l50-.2v.2z"/>
<path d="M781 489h50zM781 489.1l50-.1z"/>
<path d="M781 483.9h50zM781 484.1l50-.2z"/>
<path d="M831 534.1l2.5-.2zM831 533.9h2.5z"/>
<path d="M780.9 584l.2 2.5zM780.9 584l.2 2.5z"/>
<path d="M790.9 584l.2 2.5v-2.5zM790.9 584l.2 2.5h-.2z"/>
<path d="M805.9 584l.2 2.5zM805.9 584l.2 2.5z"/>
<path d="M830.8 584l.5 2.5v-2.5zM830.8 584l.5 2.5h-.5z"/>
</g>
<text font-size="13.4" fill="#a5a5a5" x="790.2" y="563.8">A724</text>
<text font-size="5" fill="#a5a5a5" x="784.1" y="361.3">MALM_890-190-82</text>
<g font-size="2.5" fill="#a5a5a5">
<text x="50.7" y="8.9">1</text>
<text x="105.3" y="8.9">2</text>
<text x="155.3" y="8.9">3</text>
<text x="205.3" y="8.9">4</text>
<text x="255.3" y="8.9">5</text>
<text x="305.3" y="8.9">6</text>
<text x="355.3" y="8.9">7</text>
<text x="405.3" y="8.9">8</text>
<text x="455.3" y="8.9">9</text>
<text x="504.6" y="8.9">10</text>
<text x="554.7" y="8.9">11</text>
<text x="604.6" y="8.9">12</text>
<text x="654.6" y="8.9">13</text>
<text x="704.6" y="8.9">14</text>
<text x="754.6" y="8.9">15</text>
<text x="803.5" y="8.9">16</text>
<text x="22.3" y="45">A</text>
<text x="832.2" y="47.2">A</text>
<text x="22.3" y="109.9">B</text>
<text x="832.2" y="109.9">B</text>
<text x="22.2" y="160">C</text>
<text x="832.1" y="160">C</text>
<text x="22.2" y="210">D</text>
<text x="832.1" y="210">D</text>
<text x="22.3" y="259.9">E</text>
<text x="832.2" y="259.9">E</text>
<text x="22.4" y="309.9">F</text>
<text x="832.2" y="309.9">F</text>
<text x="781.9" y="327">POLITECNICO DI MILANO</text>
<text x="781.9" y="330">SCUOLA DEL DESIGN</text>
<text x="781.9" y="333">C.L. DESIGN DEGLI INTERNI</text>
<text x="782" y="336.8">PROGETTO:</text>
<text x="22.1" y="359.9">G</text>
<text x="832" y="359.9">G</text>
<text x="782" y="386.8">CORSO:</text>
<text x="792.3" y="390.2">STRUMENTI E METODI</text>
<text x="796.2" y="393.3">DEL PROGETTO</text>
<text x="782" y="403.5">DOCENTE:</text>
<text x="22.2" y="409.9">H</text>
<text x="794.6" y="409.9">MARCO FERRARA</text>
<text x="832.1" y="409.9">H</text>
<text x="782" y="420.1">STUDENTI:</text>
<text x="791.9" y="423.6">FRANCESCA MEZZANO</text>
<text x="782" y="436.8">OGGETTO:</text>
<text x="794.9" y="442.8">MALM_890-190-82</text>
<text x="782" y="453.5">NOTE:</text>
<text x="22.5" y="459.9">J</text>
<text x="805.5" y="459.9">-</text>
<text x="832.4" y="459.9">J</text>
<text x="782" y="470.1">NOME FILE:</text>
<text x="791.9" y="476.3">MALM_890-190-82.dwg</text>
<text x="781.9" y="487.4">VERS</text>
<text x="821.9" y="487.4">DATA</text>
<text x="22.3" y="509.9">K</text>
<text x="832.2" y="509.9">K</text>
<text x="782" y="532.4">A</text>
<text x="812.5" y="532.4">YYYY.MM.DD</text>
<text x="782" y="536.9">TAVOLA NO.:</text>
<text x="815.4" y="536.9">004 DI</text>
<text x="825.3" y="536.9">006</text>
<text x="22.4" y="559.9">L</text>
<text x="832.3" y="559.9">L</text>
<text x="782" y="579.5">DATA:</text>
<text x="792" y="579.4">7/4/2017</text>
<text x="807" y="579.4">SCALA:</text>
<text x="821.6" y="579.4">1:20</text>
<text x="19.6" y="584.3" transform="rotate(-90 19.6 584.3)">DIRECTORY: /USERS/FRANCESCAMEZZANO/DESKTOP/MO-S_3_CAMERA/ARCHIVE/DWG ARREDI/MALM_890-190-82.DWG | PLOTTED ON: 7/4/2017 1:41:20 PM | BY USER: FRA</text>
<text x="48.8" y="587.4">1</text>
<text x="105.3" y="587.4">2</text>
<text x="155.3" y="587.4">3</text>
<text x="205.3" y="587.4">4</text>
<text x="255.3" y="587.4">5</text>
<text x="305.3" y="587.4">6</text>
<text x="355.3" y="587.4">7</text>
<text x="405.3" y="587.4">8</text>
<text x="455.3" y="587.4">9</text>
<text x="504.6" y="587.4">10</text>
<text x="554.7" y="587.4">11</text>
<text x="604.6" y="587.4">12</text>
<text x="654.6" y="587.4">13</text>
<text x="704.6" y="587.4">14</text>
<text x="754.6" y="587.4">15</text>
<text x="781.5" y="586.5">0</text>
<text x="781.9" y="582.4">REV:</text>
<text x="791.5" y="586.5">0.5m</text>
<text x="792" y="582.4">A</text>
<text x="806.5" y="586.5">1.25m</text>
<text x="807" y="582.4">FORMATO:</text>
<text x="823.5" y="582.4">A1</text>
<text x="825" y="586.5">2.5m</text>
</g>
</svg>
